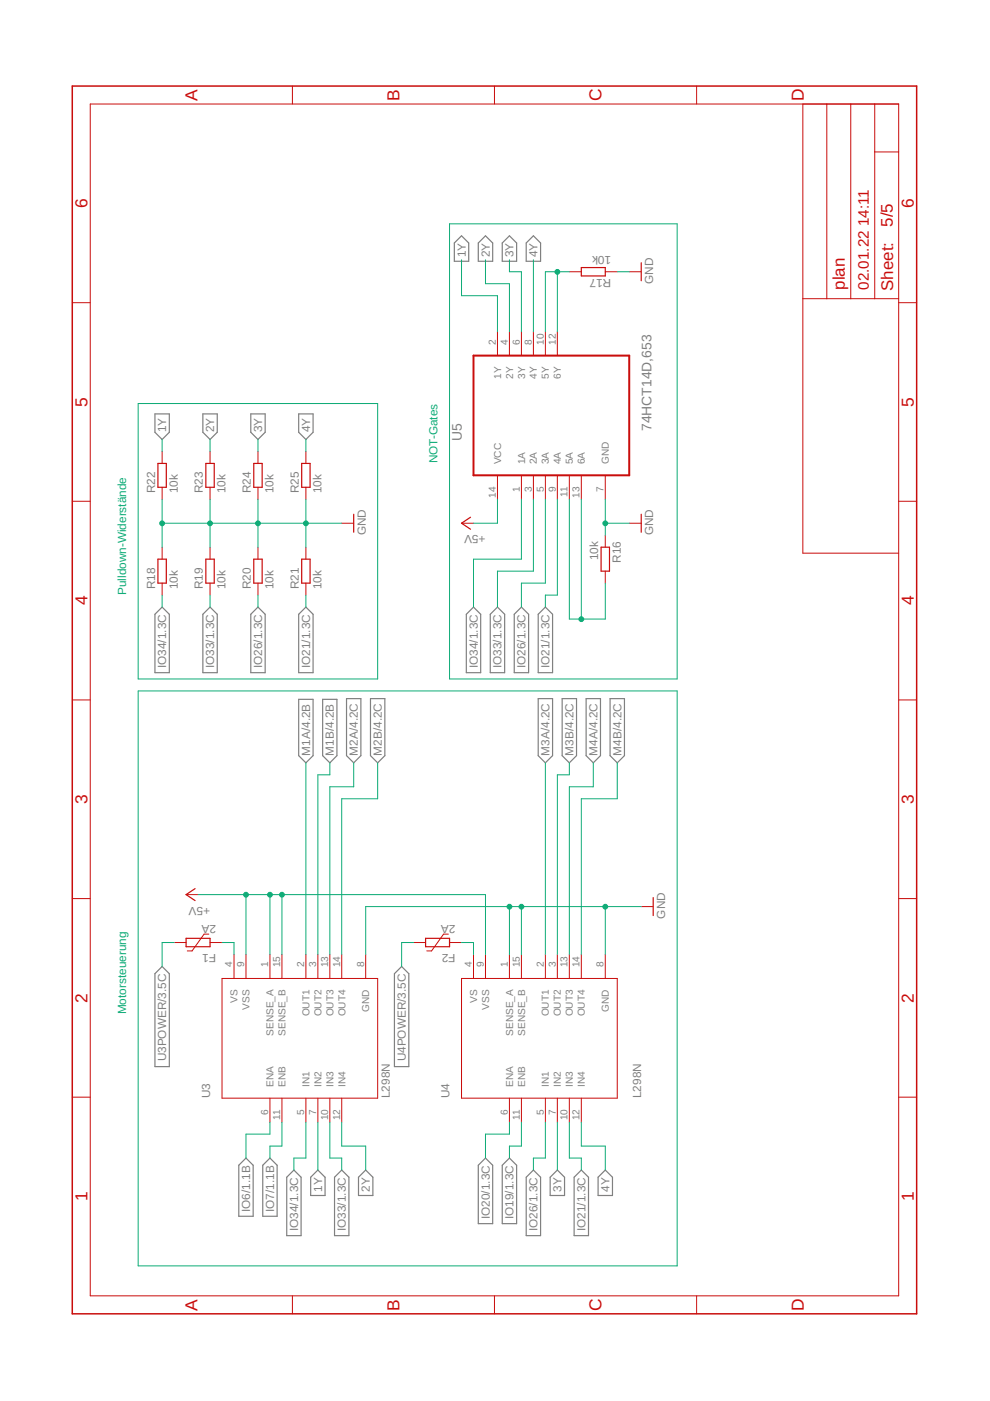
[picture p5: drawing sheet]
<svg xmlns="http://www.w3.org/2000/svg" width="210mm" height="297mm" viewBox="0 0 210 297" stroke-linecap="round" stroke-linejoin="round" font-family="sans-serif">
<g fill="none" stroke="#808080" stroke-width=".25">
<path d="M96.3 51.5l1.6-1.5 1.5 1.5v3.9h-3.1zM101.4 51.5l1.5-1.5 1.6 1.5v3.9h-3.1zM106.5 51.5l1.5-1.5 1.5 1.5v3.9h-3zM111.6 51.5l1.5-1.5 1.5 1.5v3.9h-3zM32.9 87.8h3v3.9l-1.5 1.5-1.5-1.5zM43 87.8h3.1v3.9l-1.6 1.5-1.5-1.5zM53.2 87.8h3v3.9l-1.5 1.5-1.5-1.5zM63.3 87.8h3.1v3.9l-1.5 1.5-1.6-1.5zM32.9 130.2l1.5-1.5 1.5 1.5v12.4h-3zM43 130.2l1.5-1.5 1.6 1.5v12.4h-3.1zM53.2 130.2l1.5-1.5 1.5 1.5v12.4h-3zM63.3 130.2l1.6-1.5 1.5 1.5v12.4h-3.1z"/>
<path d="M98.9 130.2l1.5-1.5 1.5 1.5v12.4h-3zM103.9 130.2l1.6-1.5 1.5 1.5v12.4h-3.1zM109 130.2l1.6-1.5 1.5 1.5v12.4h-3.1zM114.1 130.2l1.5-1.5 1.6 1.5v12.4h-3.1zM63.3 148.3h3.1v11.9l-1.5 1.5-1.6-1.5zM68.4 148.3h3v11.9l-1.5 1.5-1.5-1.5zM73.5 148.1h3v12.1l-1.5 1.5-1.5-1.5zM78.5 148.1h3.1v12.1l-1.5 1.5-1.6-1.5zM114.1 148.1h3.1v12.1l-1.6 1.5-1.5-1.5zM119.2 148.1h3v12.1l-1.5 1.5-1.5-1.5zM124.3 148.1h3v12.1l-1.5 1.5-1.5-1.5zM129.3 148.1h3.1v12.1l-1.5 1.5-1.6-1.5z"/>
<path d="M34.4 204.9l1.5 1.5v19.7h-3v-19.7zM85.2 204.9l1.5 1.5v19.7h-3.1v-19.7zM52.2 245.5l1.5 1.6v10.8h-3.1v-10.8zM55.7 247.1l1.5-1.6 1.6 1.6v10.8h-3.1zM60.8 249.6l1.5-1.5 1.5 1.5v12.4h-3zM67.4 248.1l1.5 1.5v3.9h-3v-3.9zM70.9 249.6l1.6-1.5 1.5 1.5v12.4h-3.1zM76 249.6l1.5-1.5 1.6 1.5v3.9h-3.1zM101.4 247.1l1.5-1.6 1.6 1.6v12.3h-3.1zM106.5 247.1l1.5-1.6 1.5 1.6v12.3h-3zM111.6 249.6l1.5-1.5 1.5 1.5v12.4h-3zM116.6 249.6l1.6-1.5 1.5 1.5v3.9h-3.1z"/>
<path d="M123.3 248.1l1.5 1.5v12.4h-3.1v-12.4zM128.3 248.1l1.6 1.5v3.9h-3.1v-3.9z"/>
</g>
<g fill="none" stroke="#c90d0c" stroke-width=".21">
<path d="M62 18.2v3.9M104.8 18.2v3.9M147.7 18.2v3.9M19.1 22.1h171.4v252.6h-171.4zM170.2 22.1v95.2h20.3M175.3 22.1v41.2M180.4 22.1v41.2M185.5 32.2h5M185.5 22.1v41.2M120.7 57.6h2.6M128.3 57.6h2.6M133.4 57.6h2.6"/>
<path d="M15.3 64.2h3.8M105.5 70.3v5.1M108 70.3v5.1M110.6 70.3v5.1M113.1 70.3v5.1M115.6 70.3v5.1M118.2 70.3v5.1M170.2 63.3h20.3M190.5 64.2h3.9M34.4 95.7v2.6M44.5 95.7v2.6M54.7 95.7v2.6"/>
<path d="M64.9 95.7v2.6M15.3 106.3h3.8M34.4 103.3v2.6M34.4 116v2.6M44.5 103.3v2.6M44.5 116v2.6M54.7 103.3v2.6M54.7 116v2.6M64.9 103.3v2.6M64.9 116v2.6M72.5 110.9h2.5M97.9 110.9h2.5"/>
<path d="M105.5 100.8v5.1M110.6 100.8v5.1M113.1 100.8v5.1M115.6 100.8v5.1M118.2 100.8v5.1M120.7 100.8v5.1M123.3 100.8v5.1M128.3 100.8v5.1M128.3 113.5v2.5M133.4 110.9h2.6M190.5 106.3h3.9M34.4 123.6v2.6"/>
<path d="M44.5 123.6v2.6M54.7 123.6v2.6M64.9 123.6v2.6M128.3 121.1v2.5M15.3 148.4h3.8M190.5 148.4h3.9M15.3 190.5h3.8M36.9 199.8h2.6M39.5 189.7h2.5M44.3 198.1h-1l-2.6 3.5h-1M44.5 199.8h2.6M87.7 199.8h2.5"/>
<path d="M95.1 198.1h-1.1l-2.5 3.5h-1M95.3 199.8h2.6M136 192.2h2.5M190.5 190.5h3.9M47.1 207.5h33v25.3h-33zM49.6 202.4v5.1M52.2 202.4v5.1M57.2 202.4v5.1M59.8 202.4v5.1M64.9 202.4v5.1M67.4 202.4v5.1M69.9 202.4v5.1"/>
<path d="M72.5 202.4v5.1M77.5 202.4v5.1M97.9 207.5h33v25.3h-33zM100.4 202.4v5.1M102.9 202.4v5.1M108 202.4v5.1M110.6 202.4v5.1M115.6 202.4v5.1M118.2 202.4v5.1M120.7 202.4v5.1M123.3 202.4v5.1M128.3 202.4v5.1"/>
<path d="M15.3 232.6h3.8M57.2 232.8v5.1M59.8 232.8v5.1M64.9 232.8v5.1M67.4 232.8v5.1M69.9 232.8v5.1M72.5 232.8v5.1M108 232.8v5.1M110.6 232.8v5.1M115.6 232.8v5.1M118.2 232.8v5.1M120.7 232.8v5.1"/>
<path d="M123.3 232.8v5.1M190.5 232.6h3.9M62 274.7v3.9M104.8 274.7v3.9M147.7 274.7v3.9"/>
</g>
<path d="M15.3 18.2h179.1v260.4h-179.1z" fill="none" stroke="#c90d0c" stroke-width=".32"/>
<g fill="none" stroke="#c90d0c" stroke-width=".25">
<path d="M123.3 56.7h5v1.8h-5zM136 55.7v3.8M33.5 98.3h1.8v5h-1.8zM43.6 98.3h1.8v5h-1.8zM53.8 98.3h1.8v5h-1.8zM64 98.3h1.7v5h-1.7zM33.5 118.6h1.8v5h-1.8zM43.6 118.6h1.8v5h-1.8zM53.8 118.6h1.8v5h-1.8zM64 118.6h1.7v5h-1.7zM75 109v3.8M99.8 109.7l-1.9 1.2 1.9 1.3"/>
<path d="M127.4 116h1.8v5.1h-1.8zM136 109v3.8M39.5 198.9h5v1.8h-5zM41.4 188.4l-1.9 1.3 1.9 1.2M90.2 198.9h5.1v1.8h-5.1zM138.5 190.3v3.8"/>
</g>
<path d="M100.4 75.4h33v25.4h-33z" fill="none" stroke="#c90d0c" stroke-width=".42"/>
<g fill="none" stroke="#0dab76" stroke-width=".21">
<path d="M95.3 47.5h48.3v96.5h-48.3zM97.9 55.1v7.6h7.6v7.6M102.9 55.1v5.1h5.1v10.1M108 55.1v2.5h2.6v12.7M113.1 55.1v15.2M118.2 57.6v12.7M120.7 57.6h-5.1v12.7M130.9 57.6h2.5M29.3 85.6h50.8v58.4h-50.8zM34.4 93.2v2.5M44.5 93.2v2.5M54.7 93.2v2.5"/>
<path d="M64.9 93.2v2.5M34.4 110.9h38.1M34.4 105.9v10.1M44.5 105.9v10.1M54.7 105.9v10.1M64.9 105.9v10.1M105.5 105.9v5h-5.1M110.6 105.9v12.7h-10.2v10.1M113.1 105.9v15.2h-7.6v7.6M115.6 105.9v17.7h-5v5.1M118.2 105.9v20.3h-2.6v2.5M120.7 105.9v25.4h7.6v-7.7"/>
<path d="M123.3 105.9v25.4M128.3 110.9h5.1M128.3 105.9v7.6M34.4 126.2v2.5M44.5 126.2v2.5M54.7 126.2v2.5M64.9 126.2v2.5M29.3 146.5h114.3v121.9h-114.3zM64.9 161.7v40.7M69.9 161.7v2.6h-2.5v38.1M75 161.7v5.1h-5.1v35.6M80.1 161.7v7.7h-7.6v33"/>
<path d="M115.6 161.7v40.7M120.7 161.7v2.6h-2.5v38.1M125.8 161.7v5.1h-5.1v35.6M130.9 161.7v7.7h-7.6v33M36.9 199.8h-2.5v5.1M42 189.7h60.9v12.7M47.1 199.8h2.5v2.6M52.2 189.7v12.7M57.2 189.7v12.7M59.8 189.7v12.7M87.7 199.8h-2.5v5.1M97.9 199.8h2.5v2.6"/>
<path d="M108 192.2v10.2M110.6 192.2v10.2M128.3 192.2v10.2M136 192.2h-58.5v10.2M57.2 237.9v2.6h-5v5M59.8 237.9v5.1h-2.6v2.5M64.9 237.9v7.6h-2.6v2.6M67.4 237.9v10.2M69.9 237.9v7.6h2.6v2.6M72.5 237.9v5.1h5v5.1M108 237.9v2.6h-5.1v5M110.6 237.9v5.1h-2.6v2.5"/>
<path d="M115.6 237.9v7.6h-2.5v2.6M118.2 237.9v10.2M120.7 237.9v7.6h2.6v2.6M123.3 237.9v5.1h5v5.1"/>
</g>
<g fill="#0dab76" stroke="#0dab76" stroke-width=".21">
<circle cx="52.2" cy="189.7" r=".51"/>
<circle cx="59.8" cy="189.7" r=".51"/>
<circle cx="57.2" cy="189.7" r=".51"/>
<circle cx="128.3" cy="192.2" r=".51"/>
<circle cx="108" cy="192.2" r=".51"/>
<circle cx="110.6" cy="192.2" r=".51"/>
<circle cx="128.3" cy="111" r=".51"/>
<circle cx="44.5" cy="111" r=".51"/>
<circle cx="54.7" cy="111" r=".51"/>
<circle cx="64.9" cy="111" r=".51"/>
<circle cx="34.4" cy="111" r=".51"/>
<circle cx="123.3" cy="131.3" r=".51"/>
<circle cx="118.2" cy="57.6" r=".51"/>
</g>
<g font-size="3.7" fill="#c90d0c">
<text x="41.9" y="21.4" transform="rotate(-90 41.9 21.4)">A</text>
<text x="84.7" y="21.4" transform="rotate(-90 84.7 21.4)">B</text>
<text x="127.6" y="21.5" transform="rotate(-90 127.6 21.5)">C</text>
<text x="170.4" y="21.5" transform="rotate(-90 170.4 21.5)">D</text>
<text x="18.5" y="44.1" transform="rotate(-90 18.5 44.1)">6</text>
<text x="193.7" y="44.1" transform="rotate(-90 193.7 44.1)">6</text>
<text x="18.5" y="86.2" transform="rotate(-90 18.5 86.2)">5</text>
<text x="193.7" y="86.2" transform="rotate(-90 193.7 86.2)">5</text>
<text x="18.5" y="128.4" transform="rotate(-90 18.5 128.4)">4</text>
<text x="193.7" y="128.4" transform="rotate(-90 193.7 128.4)">4</text>
<text x="18.5" y="170.5" transform="rotate(-90 18.5 170.5)">3</text>
<text x="193.7" y="170.5" transform="rotate(-90 193.7 170.5)">3</text>
<text x="18.5" y="212.6" transform="rotate(-90 18.5 212.6)">2</text>
<text x="193.7" y="212.6" transform="rotate(-90 193.7 212.6)">2</text>
<text x="18.5" y="254.7" transform="rotate(-90 18.5 254.7)">1</text>
<text x="193.7" y="254.7" transform="rotate(-90 193.7 254.7)">1</text>
<text x="41.9" y="277.9" transform="rotate(-90 41.9 277.9)">A</text>
<text x="84.7" y="277.9" transform="rotate(-90 84.7 277.9)">B</text>
<text x="127.6" y="278" transform="rotate(-90 127.6 278)">C</text>
<text x="170.4" y="278" transform="rotate(-90 170.4 278)">D</text>
</g>
<g font-size="3.6" fill="#c90d0c">
<text x="189.3" y="48.1" transform="rotate(-90 189.3 48.1)">5/5</text>
<text x="179.1" y="61.4" transform="rotate(-90 179.1 61.4)">plan</text>
<text x="189.4" y="61.7" transform="rotate(-90 189.4 61.7)">Sheet:</text>
</g>
<g font-size="3.2" fill="#c90d0c">
<text x="184.2" y="48" transform="rotate(-90 184.2 48)">14:11</text>
<text x="184.2" y="61.4" transform="rotate(-90 184.2 61.4)">02.01.22</text>
</g>
<g font-size="2.9" fill="#808080">
<text x="97.9" y="93.4" transform="rotate(-90 97.9 93.4)">U5</text>
<text x="138.2" y="91.4" transform="rotate(-90 138.2 91.4)">74HCT14D,653</text>
</g>
<g font-size="2.5" fill="#808080">
<text x="98.7" y="54.6" transform="rotate(-90 98.7 54.6)">1Y</text>
<text x="103.8" y="54.6" transform="rotate(-90 103.8 54.6)">2Y</text>
<text x="108.9" y="54.6" transform="rotate(-90 108.9 54.6)">3Y</text>
<text x="114" y="54.6" transform="rotate(-90 114 54.6)">4Y</text>
<text x="129.6" y="54.3" transform="rotate(-180 129.6 54.3)">10k</text>
<text x="129.6" y="59.1" transform="rotate(-180 129.6 59.1)">R17</text>
<text x="138.5" y="60.2" transform="rotate(-90 138.5 60.2)">GND</text>
<text x="35.3" y="91.6" transform="rotate(-90 35.3 91.6)">1Y</text>
<text x="45.4" y="91.6" transform="rotate(-90 45.4 91.6)">2Y</text>
<text x="55.6" y="91.6" transform="rotate(-90 55.6 91.6)">3Y</text>
<text x="65.7" y="91.6" transform="rotate(-90 65.7 91.6)">4Y</text>
<text x="32.9" y="104.6" transform="rotate(-90 32.9 104.6)">R22</text>
<text x="37.7" y="104.6" transform="rotate(-90 37.7 104.6)">10k</text>
<text x="43" y="104.6" transform="rotate(-90 43 104.6)">R23</text>
<text x="47.8" y="104.6" transform="rotate(-90 47.8 104.6)">10k</text>
<text x="53.2" y="104.6" transform="rotate(-90 53.2 104.6)">R24</text>
<text x="58" y="104.6" transform="rotate(-90 58 104.6)">10k</text>
<text x="63.3" y="104.6" transform="rotate(-90 63.3 104.6)">R25</text>
<text x="68.1" y="104.6" transform="rotate(-90 68.1 104.6)">10k</text>
<text x="77.5" y="113.5" transform="rotate(-90 77.5 113.5)">GND</text>
<text x="102.9" y="113.5" transform="rotate(-180 102.9 113.5)">+5V</text>
<text x="138.5" y="113.5" transform="rotate(-90 138.5 113.5)">GND</text>
<text x="126.8" y="118.8" transform="rotate(-90 126.8 118.8)">10k</text>
<text x="131.6" y="119.3" transform="rotate(-90 131.6 119.3)">R16</text>
<text x="32.9" y="124.9" transform="rotate(-90 32.9 124.9)">R18</text>
<text x="37.7" y="124.9" transform="rotate(-90 37.7 124.9)">10k</text>
<text x="43" y="124.9" transform="rotate(-90 43 124.9)">R19</text>
<text x="47.8" y="124.9" transform="rotate(-90 47.8 124.9)">10k</text>
<text x="53.2" y="124.9" transform="rotate(-90 53.2 124.9)">R20</text>
<text x="58" y="124.9" transform="rotate(-90 58 124.9)">10k</text>
<text x="63.3" y="124.9" transform="rotate(-90 63.3 124.9)">R21</text>
<text x="68.1" y="124.9" transform="rotate(-90 68.1 124.9)">10k</text>
<text x="35.3" y="141.7" transform="rotate(-90 35.3 141.7)">IO34/1.3C</text>
<text x="45.4" y="141.7" transform="rotate(-90 45.4 141.7)">IO33/1.3C</text>
<text x="55.6" y="141.7" transform="rotate(-90 55.6 141.7)">IO26/1.3C</text>
<text x="65.7" y="141.7" transform="rotate(-90 65.7 141.7)">IO21/1.3C</text>
<text x="101.3" y="141.7" transform="rotate(-90 101.3 141.7)">IO34/1.3C</text>
<text x="106.4" y="141.7" transform="rotate(-90 106.4 141.7)">IO33/1.3C</text>
<text x="111.4" y="141.7" transform="rotate(-90 111.4 141.7)">IO26/1.3C</text>
<text x="116.5" y="141.7" transform="rotate(-90 116.5 141.7)">IO21/1.3C</text>
<text x="65.7" y="160.2" transform="rotate(-90 65.7 160.2)">M1A/4.2B</text>
<text x="70.8" y="160.2" transform="rotate(-90 70.8 160.2)">M1B/4.2B</text>
<text x="75.9" y="160.2" transform="rotate(-90 75.9 160.2)">M2A/4.2C</text>
<text x="81" y="160.2" transform="rotate(-90 81 160.2)">M2B/4.2C</text>
<text x="116.5" y="160.2" transform="rotate(-90 116.5 160.2)">M3A/4.2C</text>
<text x="121.6" y="160.2" transform="rotate(-90 121.6 160.2)">M3B/4.2C</text>
<text x="126.7" y="160.2" transform="rotate(-90 126.7 160.2)">M4A/4.2C</text>
<text x="131.8" y="160.2" transform="rotate(-90 131.8 160.2)">M4B/4.2C</text>
<text x="44.5" y="192.2" transform="rotate(-180 44.5 192.2)">+5V</text>
<text x="45.8" y="196" transform="rotate(-180 45.8 196)">2A</text>
<text x="96.6" y="196" transform="rotate(-180 96.6 196)">2A</text>
<text x="141" y="194.7" transform="rotate(-90 141 194.7)">GND</text>
<text x="45.8" y="202.4" transform="rotate(-180 45.8 202.4)">F1</text>
<text x="96.6" y="202.4" transform="rotate(-180 96.6 202.4)">F2</text>
<text x="35.3" y="225.1" transform="rotate(-90 35.3 225.1)">U3POWER/3.5C</text>
<text x="86" y="225.1" transform="rotate(-90 86 225.1)">U4POWER/3.5C</text>
<text x="44.5" y="232.8" transform="rotate(-90 44.5 232.8)">U3</text>
<text x="82.6" y="232.8" transform="rotate(-90 82.6 232.8)">L298N</text>
<text x="95.3" y="232.8" transform="rotate(-90 95.3 232.8)">U4</text>
<text x="135.9" y="232.8" transform="rotate(-90 135.9 232.8)">L298N</text>
<text x="53" y="257" transform="rotate(-90 53 257)">IO6/1.1B</text>
<text x="58.1" y="257" transform="rotate(-90 58.1 257)">IO7/1.1B</text>
<text x="68.3" y="252.7" transform="rotate(-90 68.3 252.7)">1Y</text>
<text x="78.4" y="252.7" transform="rotate(-90 78.4 252.7)">2Y</text>
<text x="119.1" y="252.7" transform="rotate(-90 119.1 252.7)">3Y</text>
<text x="129.2" y="252.7" transform="rotate(-90 129.2 252.7)">4Y</text>
<text x="63.2" y="261" transform="rotate(-90 63.2 261)">IO34/1.3C</text>
<text x="73.4" y="261" transform="rotate(-90 73.4 261)">IO33/1.3C</text>
<text x="103.8" y="258.5" transform="rotate(-90 103.8 258.5)">IO20/1.3C</text>
<text x="108.9" y="258.5" transform="rotate(-90 108.9 258.5)">IO19/1.3C</text>
<text x="114" y="261" transform="rotate(-90 114 261)">IO26/1.3C</text>
<text x="124.1" y="261" transform="rotate(-90 124.1 261)">IO21/1.3C</text>
</g>
<g font-size="2.5" fill="#0dab76">
<text x="92.8" y="98.2" transform="rotate(-90 92.8 98.2)">NOT-Gates</text>
<text x="26.8" y="126.2" transform="rotate(-90 26.8 126.2)">Pulldown-Widerstände</text>
<text x="26.8" y="215.1" transform="rotate(-90 26.8 215.1)">Motorsteuerung</text>
</g>
<g font-size="2.1" fill="#808080">
<text x="105.1" y="73.1" transform="rotate(-90 105.1 73.1)">2</text>
<text x="107.7" y="73.1" transform="rotate(-90 107.7 73.1)">4</text>
<text x="110.2" y="73.1" transform="rotate(-90 110.2 73.1)">6</text>
<text x="112.7" y="73.1" transform="rotate(-90 112.7 73.1)">8</text>
<text x="115.3" y="73.1" transform="rotate(-90 115.3 73.1)">10</text>
<text x="117.8" y="73.1" transform="rotate(-90 117.8 73.1)">12</text>
<text x="106.2" y="80.3" transform="rotate(-90 106.2 80.3)">1Y</text>
<text x="108.8" y="80.3" transform="rotate(-90 108.8 80.3)">2Y</text>
<text x="111.3" y="80.3" transform="rotate(-90 111.3 80.3)">3Y</text>
<text x="113.9" y="80.3" transform="rotate(-90 113.9 80.3)">4Y</text>
<text x="116.4" y="80.3" transform="rotate(-90 116.4 80.3)">5Y</text>
<text x="118.9" y="80.3" transform="rotate(-90 118.9 80.3)">6Y</text>
<text x="106.2" y="98.4" transform="rotate(-90 106.2 98.4)">VCC</text>
<text x="111.3" y="98.4" transform="rotate(-90 111.3 98.4)">1A</text>
<text x="113.9" y="98.4" transform="rotate(-90 113.9 98.4)">2A</text>
<text x="116.4" y="98.4" transform="rotate(-90 116.4 98.4)">3A</text>
<text x="118.9" y="98.4" transform="rotate(-90 118.9 98.4)">4A</text>
<text x="121.5" y="98.4" transform="rotate(-90 121.5 98.4)">5A</text>
<text x="124" y="98.4" transform="rotate(-90 124 98.4)">6A</text>
<text x="129.1" y="98.4" transform="rotate(-90 129.1 98.4)">GND</text>
<text x="105.1" y="105.5" transform="rotate(-90 105.1 105.5)">14</text>
<text x="110.2" y="104.3" transform="rotate(-90 110.2 104.3)">1</text>
<text x="112.7" y="104.3" transform="rotate(-90 112.7 104.3)">3</text>
<text x="115.3" y="104.3" transform="rotate(-90 115.3 104.3)">5</text>
<text x="117.8" y="104.3" transform="rotate(-90 117.8 104.3)">9</text>
<text x="120.4" y="105.3" transform="rotate(-90 120.4 105.3)">11</text>
<text x="122.9" y="105.5" transform="rotate(-90 122.9 105.5)">13</text>
<text x="128" y="104.3" transform="rotate(-90 128 104.3)">7</text>
<text x="49.3" y="205.1" transform="rotate(-90 49.3 205.1)">4</text>
<text x="51.8" y="205.1" transform="rotate(-90 51.8 205.1)">9</text>
<text x="56.9" y="205.1" transform="rotate(-90 56.9 205.1)">1</text>
<text x="59.4" y="205.1" transform="rotate(-90 59.4 205.1)">15</text>
<text x="64.5" y="205.1" transform="rotate(-90 64.5 205.1)">2</text>
<text x="67" y="205.1" transform="rotate(-90 67 205.1)">3</text>
<text x="69.6" y="205.1" transform="rotate(-90 69.6 205.1)">13</text>
<text x="72.1" y="205.1" transform="rotate(-90 72.1 205.1)">14</text>
<text x="77.2" y="205.1" transform="rotate(-90 77.2 205.1)">8</text>
<text x="100" y="205.1" transform="rotate(-90 100 205.1)">4</text>
<text x="102.6" y="205.1" transform="rotate(-90 102.6 205.1)">9</text>
<text x="107.7" y="205.1" transform="rotate(-90 107.7 205.1)">1</text>
<text x="110.2" y="205.1" transform="rotate(-90 110.2 205.1)">15</text>
<text x="115.3" y="205.1" transform="rotate(-90 115.3 205.1)">2</text>
<text x="117.8" y="205.1" transform="rotate(-90 117.8 205.1)">3</text>
<text x="120.4" y="205.1" transform="rotate(-90 120.4 205.1)">13</text>
<text x="122.9" y="205.1" transform="rotate(-90 122.9 205.1)">14</text>
<text x="128" y="205.1" transform="rotate(-90 128 205.1)">8</text>
<text x="50.4" y="212.6" transform="rotate(-90 50.4 212.6)">VS</text>
<text x="52.9" y="214" transform="rotate(-90 52.9 214)">VSS</text>
<text x="65.6" y="215.5" transform="rotate(-90 65.6 215.5)">OUT1</text>
<text x="68.1" y="215.5" transform="rotate(-90 68.1 215.5)">OUT2</text>
<text x="70.7" y="215.5" transform="rotate(-90 70.7 215.5)">OUT3</text>
<text x="73.2" y="215.5" transform="rotate(-90 73.2 215.5)">OUT4</text>
<text x="78.3" y="214.5" transform="rotate(-90 78.3 214.5)">GND</text>
<text x="101.2" y="212.6" transform="rotate(-90 101.2 212.6)">VS</text>
<text x="103.7" y="214" transform="rotate(-90 103.7 214)">VSS</text>
<text x="116.4" y="215.5" transform="rotate(-90 116.4 215.5)">OUT1</text>
<text x="118.9" y="215.5" transform="rotate(-90 118.9 215.5)">OUT2</text>
<text x="121.5" y="215.5" transform="rotate(-90 121.5 215.5)">OUT3</text>
<text x="124" y="215.5" transform="rotate(-90 124 215.5)">OUT4</text>
<text x="129.1" y="214.5" transform="rotate(-90 129.1 214.5)">GND</text>
<text x="58" y="219.6" transform="rotate(-90 58 219.6)">SENSE_A</text>
<text x="60.5" y="219.6" transform="rotate(-90 60.5 219.6)">SENSE_B</text>
<text x="108.8" y="219.6" transform="rotate(-90 108.8 219.6)">SENSE_A</text>
<text x="111.3" y="219.6" transform="rotate(-90 111.3 219.6)">SENSE_B</text>
<text x="58" y="230.5" transform="rotate(-90 58 230.5)">ENA</text>
<text x="60.5" y="230.5" transform="rotate(-90 60.5 230.5)">ENB</text>
<text x="65.6" y="230.5" transform="rotate(-90 65.6 230.5)">IN1</text>
<text x="68.1" y="230.5" transform="rotate(-90 68.1 230.5)">IN2</text>
<text x="70.7" y="230.5" transform="rotate(-90 70.7 230.5)">IN3</text>
<text x="73.2" y="230.5" transform="rotate(-90 73.2 230.5)">IN4</text>
<text x="108.8" y="230.5" transform="rotate(-90 108.8 230.5)">ENA</text>
<text x="111.3" y="230.5" transform="rotate(-90 111.3 230.5)">ENB</text>
<text x="116.4" y="230.5" transform="rotate(-90 116.4 230.5)">IN1</text>
<text x="118.9" y="230.5" transform="rotate(-90 118.9 230.5)">IN2</text>
<text x="121.5" y="230.5" transform="rotate(-90 121.5 230.5)">IN3</text>
<text x="124" y="230.5" transform="rotate(-90 124 230.5)">IN4</text>
<text x="56.9" y="236.4" transform="rotate(-90 56.9 236.4)">6</text>
<text x="59.4" y="237.4" transform="rotate(-90 59.4 237.4)">11</text>
<text x="64.5" y="236.4" transform="rotate(-90 64.5 236.4)">5</text>
<text x="67" y="236.4" transform="rotate(-90 67 236.4)">7</text>
<text x="69.6" y="237.5" transform="rotate(-90 69.6 237.5)">10</text>
<text x="72.1" y="237.5" transform="rotate(-90 72.1 237.5)">12</text>
<text x="107.7" y="236.4" transform="rotate(-90 107.7 236.4)">6</text>
<text x="110.2" y="237.4" transform="rotate(-90 110.2 237.4)">11</text>
<text x="115.3" y="236.4" transform="rotate(-90 115.3 236.4)">5</text>
<text x="117.8" y="236.4" transform="rotate(-90 117.8 236.4)">7</text>
<text x="120.4" y="237.5" transform="rotate(-90 120.4 237.5)">10</text>
<text x="122.9" y="237.5" transform="rotate(-90 122.9 237.5)">12</text>
</g>
</svg>
